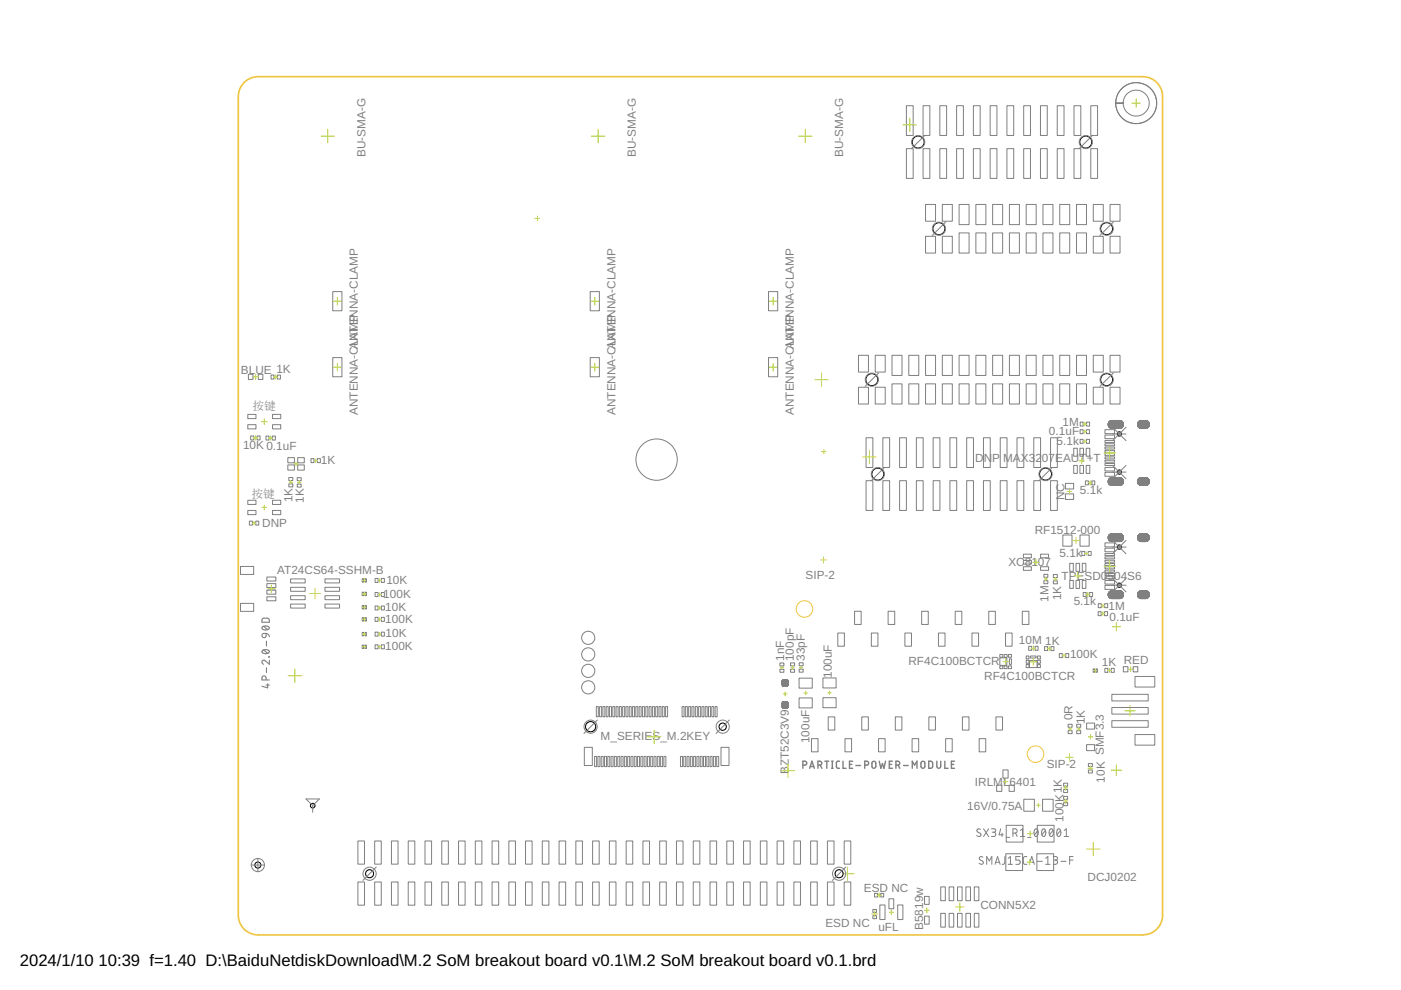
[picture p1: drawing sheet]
<svg xmlns="http://www.w3.org/2000/svg" width="297mm" height="210mm" viewBox="0 0 297 210" stroke-linecap="round" stroke-linejoin="round" font-family="sans-serif">
<g fill="none" stroke="#808080" stroke-width=".21">
<path d="M237.8 18.8a4.4 4.4 0 0 1 6.8 .9 4.4 4.4 0 0 1-2.6 6.4 4.4 4.4 0 0 1-5.5-4.2h1.6a2.76 2.76 0 0 1 4.1-2.4 2.76 2.76 0 0 1 .3 4.7 2.76 2.76 0 0 1-4.3-1.9l-.1-.4h-1.6a4.5 4.5 0 0 1 1.3-3.1zM192.2 22.4h1.4v6.3h-1.4zM192.2 31.5h1.4v6.3h-1.4zM195.7 22.4h1.4v6.3h-1.4zM195.7 31.5h1.4v6.3h-1.4zM199.3 22.4h1.4v6.3h-1.4zM199.3 31.5h1.4v6.3h-1.4zM202.8 22.4h1.5v6.3h-1.5zM202.8 31.5h1.5v6.3h-1.5zM206.4 22.4h1.4v6.3h-1.4zM206.4 31.5h1.4v6.3h-1.4zM209.9 22.4h1.5v6.3h-1.5z"/>
<path d="M209.9 31.5h1.5v6.3h-1.5zM213.5 22.4h1.4v6.3h-1.4zM213.5 31.5h1.4v6.3h-1.4zM217 22.4h1.5v6.3h-1.5zM217 31.5h1.5v6.3h-1.5zM220.6 22.4h1.4v6.3h-1.4zM220.6 31.5h1.4v6.3h-1.4zM224.2 22.4h1.4v6.3h-1.4zM224.2 31.5h1.4v6.3h-1.4zM227.7 22.4h1.5v6.3h-1.5zM227.7 31.5h1.5v6.3h-1.5zM231.3 22.4h1.4v6.3h-1.4z"/>
<path d="M231.3 31.5h1.4v6.3h-1.4zM196.2 50.1h2.2v3.6h-2.2zM196.2 43.3h2.2v3.6h-2.2zM199.8 50.1h2.1v3.6h-2.1zM199.8 43.3h2.1v3.6h-2.1zM203.3 49.4h2.2v4.3h-2.2zM203.3 43.3h2.2v4.3h-2.2zM206.9 49.4h2.1v4.3h-2.1zM206.9 43.3h2.1v4.3h-2.1zM210.5 49.4h2.1v4.3h-2.1zM210.5 43.3h2.1v4.3h-2.1zM214 49.4h2.1v4.3h-2.1z"/>
<path d="M214 43.3h2.1v4.3h-2.1zM217.6 49.4h2.1v4.3h-2.1zM217.6 43.3h2.1v4.3h-2.1zM221.1 49.4h2.1v4.3h-2.1zM221.1 43.3h2.1v4.3h-2.1zM224.7 49.4h2.1v4.3h-2.1zM224.7 43.3h2.1v4.3h-2.1zM228.2 49.4h2.2v4.3h-2.2zM228.2 43.3h2.2v4.3h-2.2zM231.8 50.1h2.1v3.6h-2.1zM231.8 43.3h2.1v3.6h-2.1zM235.4 50.1h2.1v3.6h-2.1z"/>
<path d="M235.4 43.3h2.1v3.6h-2.1zM52.7 79.4h.9v1.1h-.9zM54.8 79.4h.9v1.1h-.9zM57.5 79.5h.6v.9h-.6zM58.8 79.5h.7v.9h-.7zM70.5 61.8h2v4.1h-2zM70.5 75.8h2v4.1h-2zM125.1 75.8h2v4.1h-2zM125.1 61.8h2v4.1h-2zM162.9 75.8h2v4.1h-2zM162.9 61.8h2v4.1h-2zM182 75.3h2.1v3.6h-2.1z"/>
<path d="M185.6 75.3h2.1v3.6h-2.1zM189.1 75.3h2.1v4.3h-2.1zM192.7 75.3h2.1v4.3h-2.1zM196.2 75.3h2.2v4.3h-2.2zM199.8 75.3h2.1v4.3h-2.1zM203.3 75.3h2.2v4.3h-2.2zM206.9 75.3h2.1v4.3h-2.1zM210.5 75.3h2.1v4.3h-2.1zM214 75.3h2.1v4.3h-2.1zM217.6 75.3h2.1v4.3h-2.1zM221.1 75.3h2.1v4.3h-2.1zM224.7 75.3h2.1v4.3h-2.1z"/>
<path d="M228.2 75.3h2.2v4.3h-2.2zM231.8 75.3h2.1v3.6h-2.1zM235.4 75.3h2.1v3.6h-2.1zM52.5 87.9h1.8v.9h-1.8zM52.5 90h1.8v.9h-1.8zM53.1 92.4h.7v.9h-.7zM54.5 92.4h.6v.9h-.6zM56.4 92.5h.6v.8h-.6zM57.7 92.5h.7v.8h-.7zM57.8 87.9h1.7v.9h-1.7zM57.8 90h1.7v.9h-1.7zM61 98.6h1.4v1.1h-1.4z"/>
<path d="M61 97h1.4v1.1h-1.4zM63.1 97h1.4v1.1h-1.4zM63.1 98.6h1.4v1.1h-1.4zM65.9 97.2h.7v.9h-.7zM67.3 97.2h.6v.9h-.6zM182 82.1h2.1v3.6h-2.1zM183.6 92.8h1.5v6.3h-1.5zM185.6 82.1h2.1v3.6h-2.1zM187.2 92.8h1.4v6.3h-1.4zM189.1 81.4h2.1v4.3h-2.1zM190.7 92.8h1.5v6.3h-1.5zM192.7 81.4h2.1v4.3h-2.1z"/>
<path d="M194.3 92.8h1.4v6.3h-1.4zM196.2 81.4h2.2v4.3h-2.2zM197.8 92.8h1.5v6.3h-1.5zM199.8 81.4h2.1v4.3h-2.1zM201.4 92.8h1.4v6.3h-1.4zM203.3 81.4h2.2v4.3h-2.2zM205 92.8h1.4v6.3h-1.4zM206.9 81.4h2.1v4.3h-2.1zM208.5 92.8h1.5v6.3h-1.5zM210.5 81.4h2.1v4.3h-2.1zM212.1 92.8h1.4v6.3h-1.4zM214 81.4h2.1v4.3h-2.1z"/>
<path d="M215.6 92.8h1.5v6.3h-1.5zM217.6 81.4h2.1v4.3h-2.1zM219.2 92.8h1.4v6.3h-1.4zM221.1 81.4h2.1v4.3h-2.1zM222.7 92.8h1.5v6.3h-1.5zM224.7 81.4h2.1v4.3h-2.1zM227.6 98.7h.8v1.7h-.8zM227.6 95h.8v1.7h-.8zM228.2 81.4h2.2v4.3h-2.2zM229 98.7h.7v1.7h-.7zM229 95h.7v1.7h-.7zM229 93.2h.6v.8h-.6z"/>
<path d="M229 91.1h.6v.8h-.6zM229 89.5h.7v.8h-.7zM230.3 98.7h.8v1.7h-.8zM230.3 95h.8v1.7h-.8zM230.4 93.2h.6v.8h-.6zM230.4 91.1h.6v.8h-.6zM230.4 89.5h.6v.8h-.6zM231.8 82.1h2.1v3.6h-2.1zM234.3 94.8h2v.4h-2zM234.3 95.5h2v.4h-2zM234.3 91.1h2v.8h-2zM234.3 92.2h2v.8h-2z"/>
<path d="M234.3 93.4h2v.4h-2zM234.3 94.1h2v.4h-2zM234.3 96.9h2v.4h-2zM234.3 96.2h2v.4h-2zM234.3 99.1h2v.8h-2zM234.3 98.3h2v.4h-2zM234.3 97.6h2v.4h-2zM235 89.9v.2M235 90.1v.2M235 90.2h3.2M235 90.1h3.2M235 90h3.2"/>
<path d="M235 89.9h3.2M235 89.8h3.2M235 90.3h3.1M235 89.7h3.1M235 90.3l.1 .1M235 89.7v.2M235 90.4h3.1M235 89.6h3.1M235.1 90.4h3M235.1 89.6h3M235.1 90.4l.1 .2M235.1 89.6l-.1 .1"/>
<path d="M235.1 89.5h3M235.1 90.5h2.9M235.1 89.5h2.9M235.2 90.6h2.8M235.2 89.4h2.8M235.2 90.6l.1 .1M235.2 89.4l-.1 .2M235.2 90.6h2.7M235.2 89.4h2.7M235.3 89.3h2.6M235.3 90.7l.3 .1M235.3 89.3l-.1 .1"/>
<path d="M235.3 90.7h2.6M235.3 89.3h2.5M235.4 82.1h2.1v3.6h-2.1zM235.4 90.7h2.4M235.5 90.8h2.2M235.5 89.2h2.2M235.6 90.8h.1M235.6 89.2l-.3 .1M235.6 90.8h2M235.6 89.2h1.9M235.7 89.2h-.1M237.4 89.2l.5 .1"/>
<path d="M237.6 90.8h-.2M237.9 89.3l.1 .1M237.9 90.7l-.3 .1M238 89.4l.1 .3M238 90.6l-.1 .1M238.1 90.5h-3M238.1 89.7l.1 .2M238.1 90.3l-.1 .3M238.1 90.3h-3.1M238.2 89.9v.1M238.2 90.1l-.1 .2M238.2 90v.1"/>
<path d="M241.2 90.1h2.5M241.2 90h2.5M241.2 89.9l2.5 .1M241.2 89.9h2.5M241.2 90.2l.1 .3M241.2 89.8v.4M241.2 89.8h2.5M241.2 90.3h2.4M241.2 89.7h2.4M241.3 89.6h2.3M241.3 90.5h2.2M241.3 90.5l.1 .1"/>
<path d="M241.3 89.5h2.2M241.4 90.6h2.1M241.4 89.4h2.1M241.4 90.6l.3 .2M241.4 89.4l-.2 .4M241.4 90.6h2M241.4 89.4h2M241.5 90.7h1.8M241.5 89.3h1.9M241.6 89.3h1.7M241.6 90.7h1.7M241.7 90.8h.3"/>
<path d="M241.7 89.2l-.3 .2M241.7 90.8h1.5M241.7 89.2h1.5M241.8 90.8h1.2M241.9 89.2h1.1M241.9 89.2h-.2M242 89.2h-.1M242.8 89.2h.2M243 89.2h.2M243 90.8h-.2M243.2 89.2l.2 .2M243.2 90.8h-.2"/>
<path d="M243.4 89.4l.1 .1M243.4 90.6l-.2 .2M243.5 89.5l.1 .2M243.5 90.5l-.1 .1M243.6 90.4h-2.3M243.6 89.7l.1 .1M243.6 90.3l-.1 .2M243.6 90.3h-2.4M243.7 90.2h-2.5M243.7 89.8v.2M243.7 90.2l-.1 .1M243.7 90l-2.5 .1"/>
<path d="M243.7 90v.2M52.5 106.1h1.8v.9h-1.8zM52.5 108.2h1.8v.9h-1.8zM52.9 110.5h.6v.8h-.6zM54.2 110.5h.7v.8h-.7zM57.8 106.1h1.7v.9h-1.7zM57.8 108.2h1.7v.9h-1.7zM61.2 102.6h.9v.6h-.9zM61.2 101.2h.9v.7h-.9zM63 102.6h.9v.7h-.9zM63 101.3h.9v.6h-.9zM183.6 101.9h1.5v6.3h-1.5z"/>
<path d="M187.2 101.9h1.4v6.3h-1.4zM190.7 101.9h1.5v6.3h-1.5zM194.3 101.9h1.4v6.3h-1.4zM197.8 101.9h1.5v6.3h-1.5zM201.4 101.9h1.4v6.3h-1.4zM205 101.9h1.4v6.3h-1.4zM208.5 101.9h1.5v6.3h-1.5zM212.1 101.9h1.4v6.3h-1.4zM215.6 101.9h1.5v6.3h-1.5zM217 117.5h1.7v.8h-1.7zM217 118.8h1.7v.8h-1.7zM219.2 101.9h1.4v6.3h-1.4z"/>
<path d="M220.6 117.5h1.7v.8h-1.7zM222.7 101.9h1.5v6.3h-1.5zM225.3 113.4h2v2.4h-2zM225.9 104.7h1.7v1.2h-1.7zM225.9 102.5h1.7v1.2h-1.7zM226.8 119.4h.8v1.7h-.8zM228.1 119.4h.8v1.7h-.8zM229 113.4h1.9v2.4h-1.9zM229.4 116.9h.6v.9h-.6zM229.5 119.4h.7v1.7h-.7zM230.1 102h.7v.8h-.7zM230.7 116.9h.7v.9h-.7z"/>
<path d="M231.5 102h.6v.8h-.6zM234.3 100.1h2v.9h-2zM234.3 118.8h2v.4h-2zM234.3 119.5h2v.4h-2zM234.3 115.1h2v.9h-2zM234.3 116.2h2v.8h-2zM234.3 117.4h2v.4h-2zM234.3 118.1h2v.4h-2zM235 102.3v.1M235 101.9v.4M235 113.8v.4M235 102.3h3.2"/>
<path d="M235 102.2h3.2M235 102.1h3.2M235 102h3.2M235 101.9h3.2M235 114.2l.1 .2M235 114.2h3.2M235 114h3.2M235 113.9h3.2M235 113.8l3.2 .1M235 113.8h3.2M235 102.3h3.1M235 101.8h3.1"/>
<path d="M235 114.3h3.1M235 113.7h3.2M235 102.4l.1 .2M235 101.8v.1M235 113.7v.1M235 113.7h3.1M235 101.7h3.1M235 114.4h3.1M235.1 101.7h3M235.1 113.6h3M235.1 102.6l.1 .1M235.1 101.6l-.1 .2"/>
<path d="M235.1 102.6h3M235.1 114.4l.1 .2M235.1 113.5l-.1 .2M235.1 114.4h3M235.1 113.5h3M235.1 101.6h3M235.1 114.5h3M235.1 101.6h2.9M235.1 113.5h2.9M235.1 114.5h2.9M235.2 102.7h2.8M235.2 102.7l.1 .1"/>
<path d="M235.2 101.5l-.1 .1M235.2 101.5h2.8M235.2 114.6l.1 .1M235.2 114.6h2.8M235.2 113.4h2.8M235.2 101.5h2.7M235.2 114.6h2.7M235.2 113.3h2.7M235.3 102.8l.1 .1M235.3 101.4l-.1 .1M235.3 101.4h2.6M235.3 114.7l.4 .1"/>
<path d="M235.3 114.7h2.5M235.3 113.3h2.5M235.4 102.8h2.4M235.4 101.4h2.4M235.4 114.7h2.4M235.4 113.2h2.4M235.4 102.9h.3M235.4 102.9h2.3M235.5 101.3h2.2M235.5 114.8h2.2M235.6 102.9h2M235.6 113.2h2"/>
<path d="M235.7 113.2l-.6 .3M237.4 101.3l.5 .1M237.4 113.2l.5 .1 .2 .4M237.5 101.3h-1.8l-.4 .1M237.9 101.4l.1 .1M237.9 102.8l-.5 .1M237.9 102.8h-2.6M238 101.5l.1 .3M238 102.7l-.1 .1M238 114.6l-.6 .2M238 102.6h-2.9M238.1 102.6l-.1 .1"/>
<path d="M238.1 102.5h-3M238.1 102.4l-3.1 .1M238.1 101.8l.1 .3M238.1 102.4v.2M238.1 102.4h-3.1M238.1 113.7l.1 .3M238.1 114.3l-.1 .3M238.2 114.2l-.1 .1M238.2 114.2h-3.2M238.2 102.1l-.1 .3M238.2 114v.2M238.2 114.1h-3.2"/>
<path d="M241.2 102.2h2.5M241.2 102.1h2.5M241.2 102h2.5M241.2 101.9h2.5M241.2 101.9v.4M241.2 113.8v.4M241.2 102.3v.1M241.2 114.2h2.5M241.2 114.1h2.5M241.2 114h2.5M241.2 113.9l2.5 .1M241.2 113.9h2.5"/>
<path d="M241.2 113.8h2.5M241.2 114.2v.1M241.2 114.2h2.4M241.2 113.7h2.4M241.2 102.4h2.4M241.2 101.8h2.4M241.2 102.4l.1 .2M241.2 101.8v.1M241.2 114.3h2.4M241.2 113.6l2.4 .1M241.2 114.3l.2 .3M241.2 113.7v.1"/>
<path d="M241.3 102.5h2.3M241.3 101.7h2.3M241.3 114.4h2.3M241.3 113.6h2.3M241.3 102.6h2.2M241.3 101.6h2.2M241.3 102.6l.1 .1M241.3 101.6l-.1 .2M241.3 113.5h2.3M241.3 113.5l-.1 .2M241.3 113.5h2.2M241.4 114.5h2.1"/>
<path d="M241.4 113.5h2.1M241.4 102.7h2.1M241.4 101.5l.5-.2h1.1l.4 .2M241.4 101.5h2.1M241.4 102.7l.3 .2M241.4 101.5l-.1 .1M241.4 114.6h2.1M241.4 114.6l.2 .1M241.4 102.7h2M241.4 113.4h2M241.4 101.5h2M241.5 114.6h1.9"/>
<path d="M241.5 113.3h1.9M241.5 102.8h1.9M241.5 101.4h1.8M241.5 114.7h1.8M241.6 113.3h1.7M241.6 114.7l.4 .1M241.6 113.3l-.3 .2M241.6 102.8h1.7M241.6 101.4h1.7M241.6 113.2h1.6M241.6 114.7h1.6M241.7 102.9h1.5"/>
<path d="M241.7 102.9h.3M241.7 101.3h1.4M241.7 114.8h1.4M241.8 102.9h1.3M241.8 113.2h1.2M241.9 113.2l-.3 .1M242.8 113.2h.2M243 113.2l.4 .2M243.2 102.9h-.4M243.4 101.5l.1 .1M243.4 113.4l.1 .1M243.4 114.6l-.6 .2"/>
<path d="M243.5 102.6h-2.2M243.5 101.6l.1 .2M243.5 102.6l-.3 .3M243.5 114.5h-2.2M243.5 113.5l.1 .2M243.5 114.4l-.1 .2M243.6 114.4h-2.3M243.6 101.8l.1 .1M243.6 102.4l-.1 .2M243.6 113.7l.1 .1M243.6 114.3l-.1 .1M243.6 102.3l-2.4 .1"/>
<path d="M243.6 114.3h-2.4M243.7 102.3h-2.5M243.7 101.9v.2M243.7 102.3l-.1 .1M243.7 113.8v.2M243.7 114.2l-.1 .1M243.7 102.1l-2.5 .1M243.7 102.1v.2M243.7 114v.2M51 120.1h2.8v1.7h-2.8zM51 127.9h2.8v1.7h-2.8zM56.6 122.3h1.9v.9h-1.9z"/>
<path d="M56.6 123.7h1.9v.9h-1.9zM56.6 125.1h1.9v.9h-1.9zM56.6 126.5h1.9v.9h-1.9zM61.6 126.3h3.1v.8h-3.1zM61.6 128.1h3.1v.8h-3.1zM61.6 124.5h3.1v.9h-3.1zM61.6 122.7h3.1v.9h-3.1zM68.9 126.3h3.1v.8h-3.1zM68.9 128.1h3.1v.8h-3.1zM68.9 124.5h3.1v.9h-3.1zM68.9 122.7h3.1v.9h-3.1zM76.8 122.7h.3v.7h-.3z"/>
<path d="M76.8 128.4h.3v.7h-.3zM76.8 134.1h.3v.7h-.3zM76.8 125.6h.3v.7h-.3zM76.8 131h.3v.7h-.3zM76.8 136.8h.3v.7h-.3zM77.4 122.7h.3v.7h-.3zM77.4 128.4h.3v.7h-.3zM77.4 134.1h.3v.7h-.3zM77.4 125.6h.3v.7h-.3zM77.4 131h.3v.7h-.3zM77.4 136.8h.3v.7h-.3zM79.5 122.6h.7v.9h-.7z"/>
<path d="M79.5 128.5h.7v.8h-.7zM79.5 134h.7v.9h-.7zM79.5 125.6h.7v.9h-.7zM79.5 130.9h.7v.8h-.7zM79.5 136.7h.7v.9h-.7zM80.9 122.6h.6v.9h-.6zM80.9 128.5h.6v.8h-.6zM80.9 134h.6v.9h-.6zM80.9 125.6h.6v.9h-.6zM80.9 130.9h.6v.8h-.6zM80.9 136.7h.6v.9h-.6zM177.6 134.2h1.4v2.8h-1.4z"/>
<path d="M181.2 129.6h1.4v2.8h-1.4zM184.7 134.2h1.4v2.8h-1.4zM188.3 129.6h1.4v2.8h-1.4zM191.9 134.2h1.4v2.8h-1.4zM195.4 129.6h1.4v2.8h-1.4zM199 134.2h1.4v2.8h-1.4zM202.5 129.6h1.4v2.8h-1.4zM206.1 134.2h1.4v2.8h-1.4zM209.6 129.6h1.4v2.8h-1.4zM212 138.8h.6v.6h-.6zM212 139.5h1.5v1.6h-1.5zM212.9 138.8h.6v.6h-.6z"/>
<path d="M213.2 134.2h1.4v2.8h-1.4zM213.8 138.8h.6v.6h-.6zM214 139.7h.4v1.2h-.4zM216.7 129.6h1.4v2.8h-1.4zM217 120.2h1.7v.7h-1.7zM217.6 139.1h.6v.6h-.6zM217.6 140h.6v.6h-.6zM218.1 137h.6v.9h-.6zM218.5 139.1h1.2v.4h-1.2zM219.5 137h.6v.9h-.6zM220 140h.6v.6h-.6zM220 139.1h.6v.6h-.6z"/>
<path d="M220.6 120.2h1.7v.7h-1.7zM221.3 121.8h.9v.6h-.9zM221.3 123.1h.9v.7h-.9zM221.5 137.1h.6v.8h-.6zM222.8 137.1h.7v.8h-.7zM223.3 121.8h.9v.6h-.9zM223.3 123.1h.9v.7h-.9zM224.6 138.6h.6v.8h-.6zM226 138.6h.6v.8h-.6zM226.8 123.1h.8v1.7h-.8zM228.1 123.1h.8v1.7h-.8zM229.5 123.1h.7v1.7h-.7z"/>
<path d="M229.7 125.6h.6v.9h-.6zM231 125.6h.6v.9h-.6zM232.8 129.7h.7v.8h-.7zM232.9 128h.6v.8h-.6zM234.2 129.7h.6v.8h-.6zM234.2 128h.6v.8h-.6zM234.3 120.9h2v.4h-2zM234.3 120.2h2v.4h-2zM234.3 124.1h2v.9h-2zM234.3 123.1h2v.7h-2zM234.3 122.3h2v.4h-2zM234.3 121.6h2v.4h-2z"/>
<path d="M235 125.9v.3M235 126.2v.2M235 126.2h3.2M235 126.1h3.2M235 126h3.2M235 125.9l3.2 .1M235 125.9h3.2M235 126.3h3.1M235 125.8l3.2 .1M235 126.4l.1 .1M235 125.8v.1M235 126.4h3.1"/>
<path d="M235 125.8h3.1M235.1 125.7h3M235.1 126.5l.1 .2M235.1 125.6l-.1 .2M235.1 125.6h3M235.1 126.6h3M235.1 125.6h2.9M235.1 126.6h2.9M235.1 125.5h2.9M235.2 126.7h2.8M235.2 126.7l.1 .1M235.2 125.5h2.7"/>
<path d="M235.2 126.7h2.7M235.3 125.4h2.6M235.3 126.8l.4 .1M235.3 125.4l-.2 .2M235.3 126.8h2.6M235.3 125.4h2.5M235.4 126.8h2.4M235.4 125.3h2.3M235.5 126.9h2.2M235.6 125.3l-.3 .1M235.6 125.3h1.9M235.7 125.2l-.1 .1"/>
<path d="M237.4 125.2l.5 .2M237.9 125.4l.1 .1M237.9 126.8l-.5 .1M238 125.5l.1 .3M238 126.7l-.1 .1M238.1 126.5h-3M238.1 125.8l.1 .3M238.1 126.4l-.1 .3M238.2 126.3h-3.2M238.2 126.1l-.1 .3M238.2 126.2h-3.2M241.2 125.9v.4"/>
<path d="M241.2 126.2h2.5M241.2 126.1h2.5M241.2 126h2.5M241.2 125.9h2.5M241.2 126.3l.1 .3M241.2 126.3h2.4M241.2 125.9h2.4M241.2 125.8h2.4M241.3 126.5h2.3M241.3 125.7h2.3M241.3 126.6h2.2M241.3 125.6h2.3"/>
<path d="M241.3 126.6l.1 .1M241.3 125.6l-.1 .3M241.3 125.6h2.2M241.4 126.6h2.1M241.4 125.5h2.1M241.4 126.7h2.1M241.4 126.7l.5 .2M241.4 125.5l-.1 .1M241.4 125.5h2M241.5 126.7h1.9M241.5 125.4h1.9M241.5 126.8h1.8"/>
<path d="M241.6 125.4h1.7M241.6 126.8h1.6M241.6 125.3h1.6M241.7 126.9h1.5M241.9 125.3h1.1M241.9 125.3l-.5 .2M242 125.2l-.1 .1M242.8 125.2l.2 .1M243 125.3h.2M243.2 125.3l.3 .3M243.4 126.7l-.4 .2M243.5 125.6l.1 .2"/>
<path d="M243.5 126.6l-.1 .1M243.6 126.4l-2.3 .1M243.6 126.4h-2.4M243.6 125.8l.1 .1M243.6 126.4l-.1 .2M243.6 126.3l-2.4 .1M243.7 125.9v.2M243.7 126.2l-.1 .2M243.7 126.1v.1M123.9 158.5h1.7v3.8h-1.7zM126.4 149.8h.5v2.2h-.5zM127.1 149.8h.5v2.2h-.5z"/>
<path d="M127.8 149.8h.4v2.2h-.4zM128.5 149.8h.4v2.2h-.4zM129.2 149.8h.4v2.2h-.4zM129.9 149.8h.4v2.2h-.4zM130.6 149.8h.4v2.2h-.4zM131.3 149.8h.4v2.2h-.4zM132 149.8h.4v2.2h-.4zM132.7 149.8h.4v2.2h-.4zM133.4 149.8h.4v2.2h-.4zM134.1 149.8h.4v2.2h-.4zM134.8 149.8h.4v2.2h-.4zM135.5 149.8h.4v2.2h-.4z"/>
<path d="M136.2 149.8h.4v2.2h-.4zM136.9 149.8h.5v2.2h-.5zM137.6 149.8h.4v2.2h-.4zM138.3 149.8h.4v2.2h-.4zM139 149.8h.4v2.2h-.4zM139.7 149.8h.4v2.2h-.4zM140.4 149.8h.4v2.2h-.4zM141.1 149.8h.4v2.2h-.4zM144.6 149.8h.4v2.2h-.4zM145.3 149.8h.4v2.2h-.4zM146 149.8h.4v2.2h-.4zM146.7 149.8h.4v2.2h-.4z"/>
<path d="M147.4 149.8h.4v2.2h-.4zM148.1 149.8h.4v2.2h-.4zM148.8 149.8h.4v2.2h-.4zM149.5 149.8h.4v2.2h-.4zM150.2 149.8h.4v2.2h-.4zM150.9 149.8h.4v2.2h-.4zM151.6 149.8h.4v2.2h-.4zM152.9 158.5h1.7v3.8h-1.7zM165.4 141.9h.8v.6h-.8zM165.4 140.6h.8v.6h-.8zM165.8 145.2l.1 .2M165.8 144.3v.9"/>
<path d="M165.8 149v.9M165.8 145.2h1.2M165.8 145.1h1.2M165.8 145h1.2M165.8 144.9h1.2M165.8 144.8h1.2M165.8 144.7h1.2M165.8 144.6h1.2M165.8 144.5h1.2M165.8 144.4h1.2M165.8 144.3h1.2M165.8 149.9l.1 .2"/>
<path d="M165.8 149.9h1.2M165.8 149.8h1.2M165.8 149.7h1.2M165.8 149.6h1.2M165.8 149.5h1.2M165.8 149.4h1.2M165.8 149.3h1.2M165.8 149.2h1.2M165.8 149.1h1.2M165.8 149h1.2M165.9 144.3h1.1M165.9 149h1.1"/>
<path d="M165.9 145.3h1.1M165.9 150.1h1.1M165.9 148.9h1.1M165.9 145.4l1 .1M165.9 144.2h1.1M165.9 145.4h1.1M165.9 148.9l-.1 .1M165.9 150.1l.2 .1h.8M165.9 144.1h1M165.9 148.8h1M166 144.1l-.2 .2M166 144.1h.8l.2 .2"/>
<path d="M166 145.4h.9M166 150.2h.9M166.1 145.5h.1M166.1 148.8h.1M166.8 148.8h.1M166.8 145.5h.1M166.9 148.8l-1 .1M166.9 148.8l.1 .1M166.9 145.4v.1M167 145.4h-.1M167 148.9h.1M167 145.4h.1"/>
<path d="M167 150.1h-1.1M167 144.3h.1M167 148.9v.1M167 150h.1M167 145.3v.1M167 150l-.1 .2M167 144.3v.9M167 149v.9M167 145.2v.1M167 145.3h-1.1M167 149.9v.1M167 150h-1.1"/>
<path d="M167.6 141.9h.9v.6h-.9zM167.6 140.5h.9v.7h-.9zM169.4 143.8h2.8v2.1h-2.8zM169.4 148h2.8v2.1h-2.8zM169.4 141.9h.9v.6h-.9zM169.4 140.5h.9v.7h-.9zM172 156.6h1.4v2.8h-1.4zM174.5 143.7h2.8v2.2h-2.8zM174.5 147.9h2.8v2.2h-2.8zM175.6 152h1.4v2.8h-1.4zM179.2 156.6h1.4v2.8h-1.4zM182.7 152h1.4v2.8h-1.4z"/>
<path d="M186.3 156.6h1.4v2.8h-1.4zM189.8 152h1.4v2.8h-1.4zM193.4 156.6h1.4v2.8h-1.4zM196.9 152h1.4v2.8h-1.4zM200.5 156.6h1.4v2.8h-1.4zM204 152h1.4v2.8h-1.4zM207.6 156.6h1.4v2.8h-1.4zM211.2 152h1.4v2.8h-1.4zM212 141.2h.6v.6h-.6zM212.9 141.2h.6v.6h-.6zM213.8 141.2h.6v.6h-.6zM217.6 140.9h.6v.6h-.6z"/>
<path d="M218.3 140.1h1.6v1.4h-1.6zM220 140.9h.6v.6h-.6zM226.5 154.9h.8v.7h-.8zM226.5 153.6h.8v.6h-.8zM228.3 153.6h.8v.6h-.8zM228.3 154.9h.8v.7h-.8zM230.4 153.3h1.7v1.3h-1.7zM230.4 157.9h1.7v1.3h-1.7zM231.8 141.8h.3v.7h-.3zM232.4 141.8h.3v.7h-.3zM234.3 141.7h.6v.9h-.6zM235.6 141.7h.6v.9h-.6z"/>
<path d="M235.7 150h7.7v1.4h-7.7zM235.7 152.8h7.7v1.4h-7.7zM235.7 147.2h7.7v1.4h-7.7zM238.2 141.4h.9v1.1h-.9zM240.3 141.4h.9v1.1h-.9zM240.6 155.7h4.2v2.3h-4.2zM240.6 143.4h4.2v2.3h-4.2zM75.9 178.3h1.4v4.9h-1.4zM79.4 178.3h1.4v4.9h-1.4zM83 178.3h1.4v4.9h-1.4zM86.6 178.3h1.3v4.9h-1.3zM90.1 178.3h1.4v4.9h-1.4z"/>
<path d="M93.7 178.3h1.4v4.9h-1.4zM97.2 178.3h1.4v4.9h-1.4zM100.8 178.3h1.4v4.9h-1.4zM104.3 178.3h1.4v4.9h-1.4zM107.9 178.3h1.4v4.9h-1.4zM111.4 178.3h1.4v4.9h-1.4zM115 178.3h1.4v4.9h-1.4zM118.5 178.3h1.4v4.9h-1.4zM122.1 178.3h1.4v4.9h-1.4zM125.6 178.3h1.4v4.9h-1.4zM126.1 160.4h.4v2.1h-.4zM126.8 160.4h.4v2.1h-.4z"/>
<path d="M127.5 160.4h.4v2.1h-.4zM128.2 160.4h.4v2.1h-.4zM128.9 160.4h.4v2.1h-.4zM129.2 178.3h1.4v4.9h-1.4zM129.6 160.4h.4v2.1h-.4zM130.3 160.4h.4v2.1h-.4zM131 160.4h.4v2.1h-.4zM131.7 160.4h.4v2.1h-.4zM132.4 160.4h.4v2.1h-.4zM132.8 178.3h1.4v4.9h-1.4zM133.1 160.4h.4v2.1h-.4zM133.8 160.4h.4v2.1h-.4z"/>
<path d="M134.5 160.4h.4v2.1h-.4zM135.2 160.4h.4v2.1h-.4zM135.9 160.4h.4v2.1h-.4zM136.3 178.3h1.4v4.9h-1.4zM136.6 160.4h.4v2.1h-.4zM137.3 160.4h.4v2.1h-.4zM138 160.4h.4v2.1h-.4zM138.7 160.4h.4v2.1h-.4zM139.4 160.4h.4v2.1h-.4zM139.9 178.3h1.4v4.9h-1.4zM140.1 160.4h.4v2.1h-.4zM140.8 160.4h.4v2.1h-.4z"/>
<path d="M143.4 178.3h1.4v4.9h-1.4zM144.3 160.4h.4v2.1h-.4zM145 160.4h.4v2.1h-.4zM145.7 160.4h.4v2.1h-.4zM146.4 160.4h.4v2.1h-.4zM147 178.3h1.4v4.9h-1.4zM147.1 160.4h.4v2.1h-.4zM147.8 160.4h.4v2.1h-.4zM148.5 160.4h.4v2.1h-.4zM149.2 160.4h.4v2.1h-.4zM149.9 160.4h.4v2.1h-.4zM150.5 178.3h1.4v4.9h-1.4z"/>
<path d="M150.6 160.4h.4v2.1h-.4zM151.3 160.4h.4v2.1h-.4zM152 160.4h.4v2.1h-.4zM154.1 178.3h1.4v4.9h-1.4zM157.6 178.3h1.4v4.9h-1.4zM161.2 178.3h1.4v4.9h-1.4zM164.8 178.3h1.4v4.9h-1.4zM168.3 178.3h1.4v4.9h-1.4zM171.9 178.3h1.4v4.9h-1.4zM175.4 178.3h1.4v4.9h-1.4zM179 178.3h1.4v4.9h-1.4zM207.9 175.9l-.6-.2-.2 .4 .1 .2 .6 .4a.38 .38 0 0 1 .1 .5 .38 .38 0 0 1-.5 .1l-.3-.2"/>
<path d="M208.5 175.7l1.1 1.7M209.6 175.7l-1.1 1.7M210.2 175.7h.6a.36 .36 0 0 1 .3 .4 .36 .36 0 0 1-.3 .3h-.4M210.7 176.4a.46 .46 0 0 1 .4 .5 .46 .46 0 0 1-.4 .5h-.5M211.3 166.5h1.1v1.3h-1.1zM212.2 175.7l-.4 1.3h.9M212.4 176.6v.8M212.6 163.2h1.1v1.8h-1.1zM213.3 175h3.6v3.5h-3.6zM213.3 177.5h.8M214 166.5h1.1v1.3h-1.1zM214.8 176.6h.4a.46 .46 0 0 0 .5-.4 .46 .46 0 0 0-.5-.5h-.4v1.7"/>
<path d="M215.3 176.6l.4 .8M216.3 177.4h1M216.3 176.1l.5-.4v1.7M217.1 169.5h2.2v2.5h-2.2zM217.9 177.5h.7M219.4 175.8l.3-.1a.97 .97 0 0 1 0 1.7 1.02 1.02 0 0 1-.3-1.6zM219.9 175h3.6v3.5h-3.6zM220 176.1l-.7 .9M221 169.5h2.3v2.5h-2.3zM221 175.8l.3-.1a.95 .95 0 0 1 0 1.7 1 1 0 0 1-.3-1.6zM221.6 176.1l-.7 .9M222.6 175.8l.3-.1a.97 .97 0 0 1 0 1.7 1.02 1.02 0 0 1-.3-1.6z"/>
<path d="M223.2 176.1l-.7 .9M224.2 175.8l.3-.1a.95 .95 0 0 1 0 1.7 1.04 1.04 0 0 1-.3-1.6zM224.9 176.1l-.8 .9M225.5 168.8h.9v.7h-.9zM225.5 170.2h.9v.6h-.9zM225.5 166.1h.9v.6h-.9zM225.5 167.4h.9v.6h-.9zM225.6 177.4h.9M225.6 176.1l.5-.4v1.7M230.8 161.9h.8v.6h-.8zM230.8 163.3h.8v.6h-.8zM75.9 187h1.4v4.9h-1.4z"/>
<path d="M79.4 187h1.4v4.9h-1.4zM83 187h1.4v4.9h-1.4zM86.6 187h1.3v4.9h-1.3zM90.1 187h1.4v4.9h-1.4zM93.7 187h1.4v4.9h-1.4zM97.2 187h1.4v4.9h-1.4zM100.8 187h1.4v4.9h-1.4zM104.3 187h1.4v4.9h-1.4zM107.9 187h1.4v4.9h-1.4zM111.4 187h1.4v4.9h-1.4zM115 187h1.4v4.9h-1.4zM118.5 187h1.4v4.9h-1.4z"/>
<path d="M122.1 187h1.4v4.9h-1.4zM125.6 187h1.4v4.9h-1.4zM129.2 187h1.4v4.9h-1.4zM132.8 187h1.4v4.9h-1.4zM136.3 187h1.4v4.9h-1.4zM139.9 187h1.4v4.9h-1.4zM143.4 187h1.4v4.9h-1.4zM147 187h1.4v4.9h-1.4zM150.5 187h1.4v4.9h-1.4zM154.1 187h1.4v4.9h-1.4zM157.6 187h1.4v4.9h-1.4zM161.2 187h1.4v4.9h-1.4z"/>
<path d="M164.8 187h1.4v4.9h-1.4zM168.3 187h1.4v4.9h-1.4zM171.9 187h1.4v4.9h-1.4zM175.4 187h1.4v4.9h-1.4zM179 187h1.4v4.9h-1.4zM185.1 192.8h.7v.7h-.7zM185.1 194.1h.7v.7h-.7zM185.4 189.4h.7v.8h-.7zM186.5 191.9h1.1v3.1h-1.1zM186.7 189.4h.7v.8h-.7zM188.5 190.6h1v2.1h-1zM190.3 191.9h1.1v3.1h-1.1z"/>
<path d="M196 190.1h1v1.6h-1zM196 194.2h1v1.7h-1zM199.5 193.7h.9v2.9h-.9zM199.5 188h.9v3h-.9zM201.2 193.7h1v2.9h-1zM201.2 188h1v3h-1zM203 193.7h1v2.9h-1zM203 188h1v3h-1zM204.8 193.7h1v2.9h-1zM204.8 188h1v3h-1zM206.6 193.7h.9v2.9h-.9zM206.6 188h.9v3h-.9z"/>
<path d="M208.4 181.8l-.4-.2-.3 .1-.1 .3 .1 .2 .6 .4a.38 .38 0 0 1 .1 .5 .38 .38 0 0 1-.5 .1l-.3-.2M209.2 183.3v-1.7l.5 .9 .6-.9v1.7M211 183.3l.5-1.7 .5 1.7M211.1 182.8h.8M213 181.6v1.4l-.5 .3M213.3 181h3.5v3.6h-3.5zM213.8 183.3h.9M213.8 182l.4-.4v1.7M216.3 181.6h-.9v.8h.5a.46 .46 0 0 1 .4 .4 .46 .46 0 0 1-.4 .5h-.5M217.7 181.6l-.6 .1-.1 .3 .1 1.2 .6 .1M218.2 183.3l.6-1.7 .5 1.7M218.4 182.8h.8"/>
<path d="M219.8 181h3.6v3.6h-3.6zM219.9 182.6h1.1M221.7 183.3h.9M221.7 182l.5-.4v1.7M223.3 181.6h.6a.37 .37 0 0 1 .3 .4 .37 .37 0 0 1-.3 .4h-.4M223.8 182.4a.46 .46 0 0 1 .4 .4 .46 .46 0 0 1-.4 .5h-.5M224.9 182.6h1.1M226.8 182.4h.7M227.5 181.6h-.7v1.7"/>
<circle cx="240.9" cy="21.9" r="4.3"/>
<circle cx="139.2" cy="97.5" r="4.4"/>
<circle cx="124.7" cy="135.2" r="1.4"/>
<circle cx="124.7" cy="138.7" r="1.4"/>
<circle cx="124.7" cy="145.7" r="1.4"/>
<circle cx="124.7" cy="142.2" r="1.4"/>
</g>
<g fill="none" stroke="#808080" stroke-width=".23">
<path d="M55.6 137.9a1.01 1.01 0 0 1 1.5 .3 .91 .91 0 0 1-1.6 0zM55.6 132.9a1.01 1.01 0 0 1 1.5 .2 .91 .91 0 0 1-1.6 0zM55.7 134.4l.7-.1v.5a.44 .44 0 0 1-.6 .3 .44 .44 0 0 1-.1-.7zM55.7 131.2l1.1-.1 .3 .2v.6h-1.6zM55.9 137.8l.8 .7M55.9 132.8l.8 .7M56.4 134.3l.4 .2 .3 .5M56.5 135.9v1.1M57 139.2l.1 .1zM57.1 140v.8l-.9-.7a.43 .43 0 0 0-.7 .1 .43 .43 0 0 0 .4 .6M56.4 144.2v-.5a.43 .43 0 0 0-.4-.4 .43 .43 0 0 0-.5 .4v.5h1.6M56.4 145.2h.7"/>
<path d="M56.5 141.6v1M56.7 145v.8l-1.2-.3"/>
</g>
<g fill="none" stroke="#808080" stroke-width=".3">
<path d="M170.2 162.2h.4a.41 .41 0 0 0 .5-.4 .41 .41 0 0 0-.5-.4h-.4v1.5M171.7 162.9l.4-1.5 .6 1.5M171.8 162.5h.7M173.4 162.2h.4a.41 .41 0 0 0 .4-.4 .41 .41 0 0 0-.4-.4h-.4v1.5M173.9 162.2l.3 .7M174.9 161.4h.8M175.3 161.4v1.5M176.3 161.4h.3M176.3 162.9h.3M176.5 161.4v1.5M178 161.4h-.5l-.2 .3 .1 1 .1 .2h.5M178.7 161.4v1.5h.7"/>
<path d="M180.1 162.1h.5M180.8 161.4h-.7v1.5h.7M181.5 162.3h1M183.3 162.2h.5a.41 .41 0 0 0 .4-.4 .41 .41 0 0 0-.4-.4h-.5v1.5M185 161.5l.3-.1 .3 .1 .1 1a.41 .41 0 0 1-.4 .4 .41 .41 0 0 1-.4-.4zM186.4 161.4l.4 1.5 .3-1 .3 1 .3-1.5M188.6 162.1h.4M189.2 161.4h-.6v1.5h.6M189.9 162.2h.5a.41 .41 0 0 0 .4-.4 .41 .41 0 0 0-.4-.4h-.5v1.5M190.4 162.2l.4 .7M191.6 162.3h1M193.4 162.9v-1.5l.5 .8 .5-.8v1.5"/>
<path d="M195.4 161.5l.3-.1 .4 .2v.9a.41 .41 0 0 1-.4 .4 .41 .41 0 0 1-.4-.4zM196.9 161.4h.6l.2 .2v1l-.2 .3h-.6zM198.6 161.4v1.1a.41 .41 0 0 0 .4 .4 .41 .41 0 0 0 .5-.4v-1.1M200.3 161.4v1.5h.7M201.7 162.1h.5M202.4 161.4h-.7v1.5h.7"/>
</g>
<g fill="none" stroke="#afd134" stroke-width=".21">
<path d="M68.1 28.9h2.8M69.5 27.4v2.9M125.4 28.9h2.8M126.8 27.4v2.9M169.3 28.9h2.9M170.7 27.4v2.9M191.5 26.5h2.8M192.9 25.1v2.8M240 21.9h1.8M240.9 21v1.8M113.4 46.3h1M113.9 45.8v1"/>
<path d="M53.6 79.9h1.2M54.2 79.3v1.2M58 79.9h.9M58.5 79.5v.9M70.7 63.9h1.6M70.7 77.9h1.6M71.5 63v1.7M71.5 77v1.7M125.3 63.9h1.6M125.3 77.9h1.6M126.1 63v1.7M126.1 77v1.7"/>
<path d="M163.1 63.9h1.6M163.1 77.9h1.6M163.9 63v1.7M163.9 77v1.7M174.2 79.1v2.8M53.7 92.9h.9M54.1 92.4v.9M55.4 89.4h1.2M56 88.8v1.2M56.9 92.9h1M57.4 92.4v.9M62.4 98.4h.7"/>
<path d="M62.8 98v.7M66.6 97.7h.7M66.9 97.3v.7M172.8 80.5h2.8M174.2 95.8h1M174.7 95.3v.9M182.9 96.9h2.9M184.3 95.5v2.8M228.8 97.7h1.1M229.3 97.1v1.2M229.6 89.9h.8M229.6 93.6h.7"/>
<path d="M229.6 91.5h.8M230 91.2v.7M230 93.2v.7M230 89.5v.8M234.1 96.1h2.4M235.3 94.8v2.5M53.5 110.9h.7M53.9 110.6v.7M55.5 107.6h1M56 107.1v1M61.3 102.2h.7M61.7 101.9v.7"/>
<path d="M63.1 102.3h.7M63.4 101.9v.7M173.9 118.7h1.4M174.6 118.1v1.3M219 119.2h1.3M219.6 118.6v1.3M226.3 104.2h.9M226.8 103.7v1M227.5 114.6h1.3M228.1 113.9v1.4M230 117.3h.7M230.4 117v.7"/>
<path d="M230.7 102.4h.9M231.1 101.9v.9M235.3 118.8v2.5M56.7 124.9h1.7M57.5 124.1v1.6M65.7 125.8h2.2M66.8 124.7v2.3M76.9 123.1h.7M76.9 128.8h.7M76.9 134.5h.7M76.9 131.3h.7M76.9 137.1h.7"/>
<path d="M76.9 125.9h.7M77.2 122.7v.7M77.2 125.6v.7M77.2 128.4v.7M77.2 131v.7M77.2 134.1v.7M77.2 136.8v.7M80.2 126h.7M80.2 123.1h.7M80.2 134.5h.7M80.2 128.9h.7M80.2 131.3h.7"/>
<path d="M80.2 137.1h.7M80.5 122.7v.7M80.5 125.7v.7M80.5 128.5v.7M80.5 131v.7M80.5 134.1v.7M80.5 136.8v.7M213.2 139.7v1.2M218.6 137.5h1M219.1 139.6v1.5M219.1 136.9v1.1M221.4 122.8h.7"/>
<path d="M221.7 122.4v.7M222 137.5h.9M222.5 137.1v.9M223.4 122.8h.7M223.8 122.4v.7M225.3 139h.7M225.6 138.6v.8M227.8 122.1h1.4M228.5 121.4v1.4M230.2 126h.9M230.7 125.6v.9M233.4 130.1h.8"/>
<path d="M233.5 128.4h.7M233.8 129.7v.8M233.8 128.1v.7M234.1 120h2.4M235.8 132.9h1.8M236.7 132v1.8M61.1 143.3h2.9M62.5 141.9v2.8M137.3 156.2h2.8M138.7 154.8v2.8M165.4 141.5h.7M165.8 141.2v.7"/>
<path d="M166 147.1h.9M166.5 146.7v.9M167.7 141.5h.7M168 141.2v.7M169.5 141.5h.7M169.9 141.2v.7M170.4 146.9h.8M170.8 146.6v.7M175.5 146.9h.7M175.9 146.5v.8M212.6 140.3h1.2M218.3 140.3h1.5"/>
<path d="M226.5 154.6h.7M226.8 159.8v1.5M226.9 154.2v.7M228.4 154.6h.7M228.7 154.2v.7M230.7 156.2h1M231.2 155.7v1M231.9 142.2h.7M232.2 141.8v.7M234.8 142.1h.9M235.2 141.7v.9M238.5 150.7h2.2"/>
<path d="M239.2 141.9h1M239.6 149.6v2.2M239.7 141.4v1M165.7 163.4h2.8M167.1 162v2.8M212.7 165.7h1M213.2 165.2v1M217.9 176.8h1M218.4 176.2v1.1M219.8 170.7h.8M220.2 170.3v.8M225.5 169.8h.9"/>
<path d="M225.5 167h.9M225.9 166.6v.9M225.9 169.4v.9M226 160.6h1.5M230.7 162.9h1M231.2 162.4v1M231.8 178.6v2.9M235.6 163.3h2.2M236.7 162.2v2.2M178.3 185.3h2.8M179.7 183.9v2.7M184.8 193.8h1.3"/>
<path d="M185.4 193.2v1.2M185.9 189.8h1M186.4 189.3v1M188.5 193.4h1M189 192.9v1M196 193h1M196.5 192.5v1M202.6 192.3h1.8M203.5 191.4v1.8M217.8 182.8h1.1M218.3 182.2v1.1M230.4 180h2.8"/>
</g>
<path d="M51.8 17.5l1.3-.9 1.6-.3h187.6a4.2 4.2 0 0 1 4.2 4.2v173.5a4.2 4.2 0 0 1-4.2 4.2h-187.6a4.2 4.2 0 0 1-4.2-4.2v-173.5l.3-1.6z" fill="none" stroke="#eec643" stroke-width=".36"/>
<circle cx="153.2" cy="154.1" r=".76" fill="none" stroke="#eec643" stroke-width=".21"/>
<circle cx="153.2" cy="154.1" r=".76" fill="#fff" stroke="#000" stroke-width=".21"/>
<circle cx="125.2" cy="154.1" r="1.08" fill="none" stroke="#eec643" stroke-width=".21"/>
<circle cx="125.2" cy="154.1" r="1.08" fill="#fff" stroke="#000" stroke-width=".21"/>
<circle cx="237.3" cy="100.1" r=".44" fill="none" stroke="#eec643" stroke-width=".21"/>
<circle cx="237.3" cy="100.1" r=".44" fill="#fff" stroke="#000" stroke-width=".21"/>
<circle cx="237.3" cy="92" r=".44" fill="none" stroke="#eec643" stroke-width=".21"/>
<circle cx="237.3" cy="92" r=".44" fill="#fff" stroke="#000" stroke-width=".21"/>
<circle cx="237.3" cy="124.1" r=".44" fill="none" stroke="#eec643" stroke-width=".21"/>
<circle cx="237.3" cy="124.1" r=".44" fill="#fff" stroke="#000" stroke-width=".21"/>
<circle cx="237.3" cy="116" r=".44" fill="none" stroke="#eec643" stroke-width=".21"/>
<circle cx="237.3" cy="116" r=".44" fill="#fff" stroke="#000" stroke-width=".21"/>
<circle cx="177.9" cy="185.3" r=".85" fill="none" stroke="#eec643" stroke-width=".21"/>
<circle cx="177.9" cy="185.3" r=".85" fill="#fff" stroke="#000" stroke-width=".21"/>
<circle cx="78.4" cy="185.3" r=".85" fill="none" stroke="#eec643" stroke-width=".21"/>
<circle cx="78.4" cy="185.3" r=".85" fill="#fff" stroke="#000" stroke-width=".21"/>
<circle cx="66.3" cy="170.8" r=".49" fill="none" stroke="#eec643" stroke-width=".21"/>
<circle cx="66.3" cy="170.8" r=".49" fill="#fff" stroke="#000" stroke-width=".21"/>
<circle cx="54.7" cy="183.4" r=".64" fill="none" stroke="#eec643" stroke-width=".21"/>
<circle cx="54.7" cy="183.4" r=".64" fill="#fff" stroke="#000" stroke-width=".21"/>
<g fill="none" stroke="#eec643" stroke-width=".21">
<circle cx="199.1" cy="48.5" r="1.27"/>
<circle cx="170.6" cy="129.1" r="1.76"/>
<circle cx="219.6" cy="159.9" r="1.76"/>
</g>
<circle cx="199.1" cy="48.5" r="1.27" fill="#fff" stroke="#000" stroke-width=".21"/>
<circle cx="234.6" cy="48.5" r="1.27" fill="none" stroke="#eec643" stroke-width=".21"/>
<circle cx="234.6" cy="48.5" r="1.27" fill="#fff" stroke="#000" stroke-width=".21"/>
<circle cx="184.8" cy="80.5" r="1.27" fill="none" stroke="#eec643" stroke-width=".21"/>
<circle cx="184.8" cy="80.5" r="1.27" fill="#fff" stroke="#000" stroke-width=".21"/>
<circle cx="234.6" cy="80.5" r="1.27" fill="none" stroke="#eec643" stroke-width=".21"/>
<circle cx="234.6" cy="80.5" r="1.27" fill="#fff" stroke="#000" stroke-width=".21"/>
<circle cx="186.1" cy="100.5" r="1.27" fill="none" stroke="#eec643" stroke-width=".21"/>
<circle cx="186.1" cy="100.5" r="1.27" fill="#fff" stroke="#000" stroke-width=".21"/>
<circle cx="221.7" cy="100.5" r="1.27" fill="none" stroke="#eec643" stroke-width=".21"/>
<circle cx="221.7" cy="100.5" r="1.27" fill="#fff" stroke="#000" stroke-width=".21"/>
<circle cx="194.7" cy="30.1" r="1.27" fill="none" stroke="#eec643" stroke-width=".21"/>
<circle cx="194.7" cy="30.1" r="1.27" fill="#fff" stroke="#000" stroke-width=".21"/>
<circle cx="230.2" cy="30.1" r="1.27" fill="none" stroke="#eec643" stroke-width=".21"/>
<circle cx="230.2" cy="30.1" r="1.27" fill="#fff" stroke="#000" stroke-width=".21"/>
<g fill="none" stroke="#808080" stroke-width=".21">
<path d="M196.1 28.7l-2.9 2.8M231.6 28.7l-2.8 2.8M200.5 47.1l-2.8 2.8M236.1 47.1l-2.9 2.8M186.3 79.1l-2.9 2.8M236.1 79.1l-2.9 2.8M187.5 99.1l-2.8 2.8M223.1 99.1l-2.8 2.8M235.9 98.7l2.8 2.8M235.9 90.6l2.8 2.8M235.9 92h2.8M238.7 98.7l-2.8 2.8"/>
<path d="M238.7 90.6l-2.8 2.8M235.9 100.1h2.8M235.9 114.6l2.8 2.8M235.9 116h2.8M238.7 114.6l-2.8 2.8M235.9 122.7l2.8 2.8M235.9 124.1h2.8M238.7 122.7l-2.8 2.8M126.7 152.7l-2.9 2.8M154.6 152.7l-2.8 2.8M64.9 169.4h2.8l-1.4 1.4zM66.3 170.8v1.4"/>
<path d="M53.3 183.4h2.8M54.7 182v2.8M79.8 183.8l-2.9 2.9M179.3 183.8l-2.8 2.9"/>
<circle cx="194.7" cy="30.1" r="1.4"/>
<circle cx="230.2" cy="30.1" r="1.4"/>
<circle cx="199.1" cy="48.5" r="1.4"/>
<circle cx="234.6" cy="48.5" r="1.4"/>
<circle cx="184.8" cy="80.5" r="1.4"/>
<circle cx="234.6" cy="80.5" r="1.4"/>
<circle cx="186.1" cy="100.5" r="1.4"/>
<circle cx="221.7" cy="100.5" r="1.4"/>
<circle cx="125.2" cy="154.1" r="1.4"/>
<circle cx="153.2" cy="154.1" r="1.4"/>
<circle cx="54.7" cy="183.4" r="1.4"/>
<circle cx="78.4" cy="185.3" r="1.4"/>
<circle cx="177.9" cy="185.3" r="1.4"/>
</g>
<g font-size="3.5">
<text x="4.2" y="204.7">2024/1/10</text>
<text x="20.9" y="204.7">10:39 f=1.40 D:\BaiduNetdiskDownload\M.2 SoM breakout board v0.1\M.2 SoM breakout board v0.1.brd</text>
</g>
<g font-size="2.5" fill="#808080">
<text x="77.5" y="33.3" transform="rotate(-90 77.5 33.3)">BU-SMA-G</text>
<text x="134.8" y="33.3" transform="rotate(-90 134.8 33.3)">BU-SMA-G</text>
<text x="178.7" y="33.3" transform="rotate(-90 178.7 33.3)">BU-SMA-G</text>
<text x="75.9" y="72" transform="rotate(-90 75.9 72)">AMP</text>
<text x="130.5" y="72" transform="rotate(-90 130.5 72)">AMP</text>
<text x="168.3" y="72" transform="rotate(-90 168.3 72)">AMP</text>
<text x="51.1" y="79.2">BLUE 1K</text>
<text x="53.5" y="87">按键</text>
<text x="75.9" y="88" transform="rotate(-90 75.9 88)">ANTENNA-CALNTENNA-CLAMP</text>
<text x="130.5" y="88" transform="rotate(-90 130.5 88)">ANTENNA-CALNTENNA-CLAMP</text>
<text x="168.3" y="88" transform="rotate(-90 168.3 88)">ANTENNA-CALNTENNA-CLAMP</text>
<text x="51.5" y="95.2">10K 0.1uF</text>
<text x="222.4" y="92.2">0.1uF</text>
<text x="224" y="94.4">5.1k</text>
<text x="225.3" y="90.3">1M</text>
<text x="68" y="98.3">1K</text>
<text x="206.8" y="98">D</text>
<text x="208.6" y="98">N</text>
<text x="210.4" y="98">P</text>
<text x="212.7" y="98">MAX3</text>
<text x="219.5" y="98">2</text>
<text x="220.9" y="98">07EAUT+T</text>
<text x="53.3" y="105.5">按键</text>
<text x="62" y="106.5" transform="rotate(-90 62 106.5)">1K</text>
<text x="64.4" y="106.6" transform="rotate(-90 64.4 106.6)">1K</text>
<text x="225.7" y="106.1" transform="rotate(-90 225.7 106.1)">NC</text>
<text x="229" y="104.7">5.1k</text>
<text x="55.6" y="111.8">DNP</text>
<text x="219.4" y="113.2">RF1512-000</text>
<text x="224.6" y="118.2">5.1k</text>
<text x="58.8" y="121.8">AT24CS64-SSHM-B</text>
<text x="81.9" y="123.8">10K</text>
<text x="170.8" y="122.7">SIP-2</text>
<text x="213.8" y="120.1">XC8107</text>
<text x="225.1" y="123">TPESD0504S6</text>
<text x="81.3" y="126.7">100K</text>
<text x="81.7" y="129.5">10K</text>
<text x="222.3" y="127.6" transform="rotate(-90 222.3 127.6)">1M</text>
<text x="225" y="127.3" transform="rotate(-90 225 127.3)">1K</text>
<text x="227.6" y="128.4">5.1k</text>
<text x="235" y="129.4">1M</text>
<text x="235.2" y="131.7">0.1uF</text>
<text x="81.7" y="137.8">100K</text>
<text x="81.7" y="132">100K</text>
<text x="81.8" y="135">10K</text>
<text x="216" y="136.6">10M 1K</text>
<text x="166.3" y="140.1" transform="rotate(-90 166.3 140.1)">1nF</text>
<text x="168.3" y="140.2" transform="rotate(-90 168.3 140.2)">100pF</text>
<text x="170.6" y="140.1" transform="rotate(-90 170.6 140.1)">33pF</text>
<text x="176.4" y="143.7" transform="rotate(-90 176.4 143.7)">100uF</text>
<text x="192.6" y="141.1">RF4C100BCTCR</text>
<text x="226.9" y="139.6">100K</text>
<text x="233.6" y="141.2">1K RED</text>
<text x="208.7" y="144.3">RF4C100BCTCR</text>
<text x="227.4" y="152.8" transform="rotate(-90 227.4 152.8)">0R</text>
<text x="230" y="153.6" transform="rotate(-90 230 153.6)">1K</text>
<text x="127.4" y="157">M_SERIES_M.2KEY</text>
<text x="171.6" y="157.6" transform="rotate(-90 171.6 157.6)">100uF</text>
<text x="167.2" y="164.1" transform="rotate(-90 167.2 164.1)">BZT52C3V9</text>
<text x="206.7" y="166.7">IRLML6401</text>
<text x="221.9" y="162.9">SIP-2</text>
<text x="234.2" y="165.9" transform="rotate(-90 234.2 165.9)">10K SMF3.3</text>
<text x="205.1" y="171.7">16V/0.75A</text>
<text x="225.5" y="174.3" transform="rotate(-90 225.5 174.3)">100K1K</text>
<text x="183.1" y="189">ESD NC</text>
<text x="230.6" y="186.7">DCJ0202</text>
<text x="175" y="196.6">ESD NC</text>
<text x="186.2" y="197.3">uFL</text>
<text x="195.7" y="197.2" transform="rotate(-90 195.7 197.2)">B5819w</text>
<text x="207.9" y="192.8">CONN5X2</text>
</g>
</svg>
